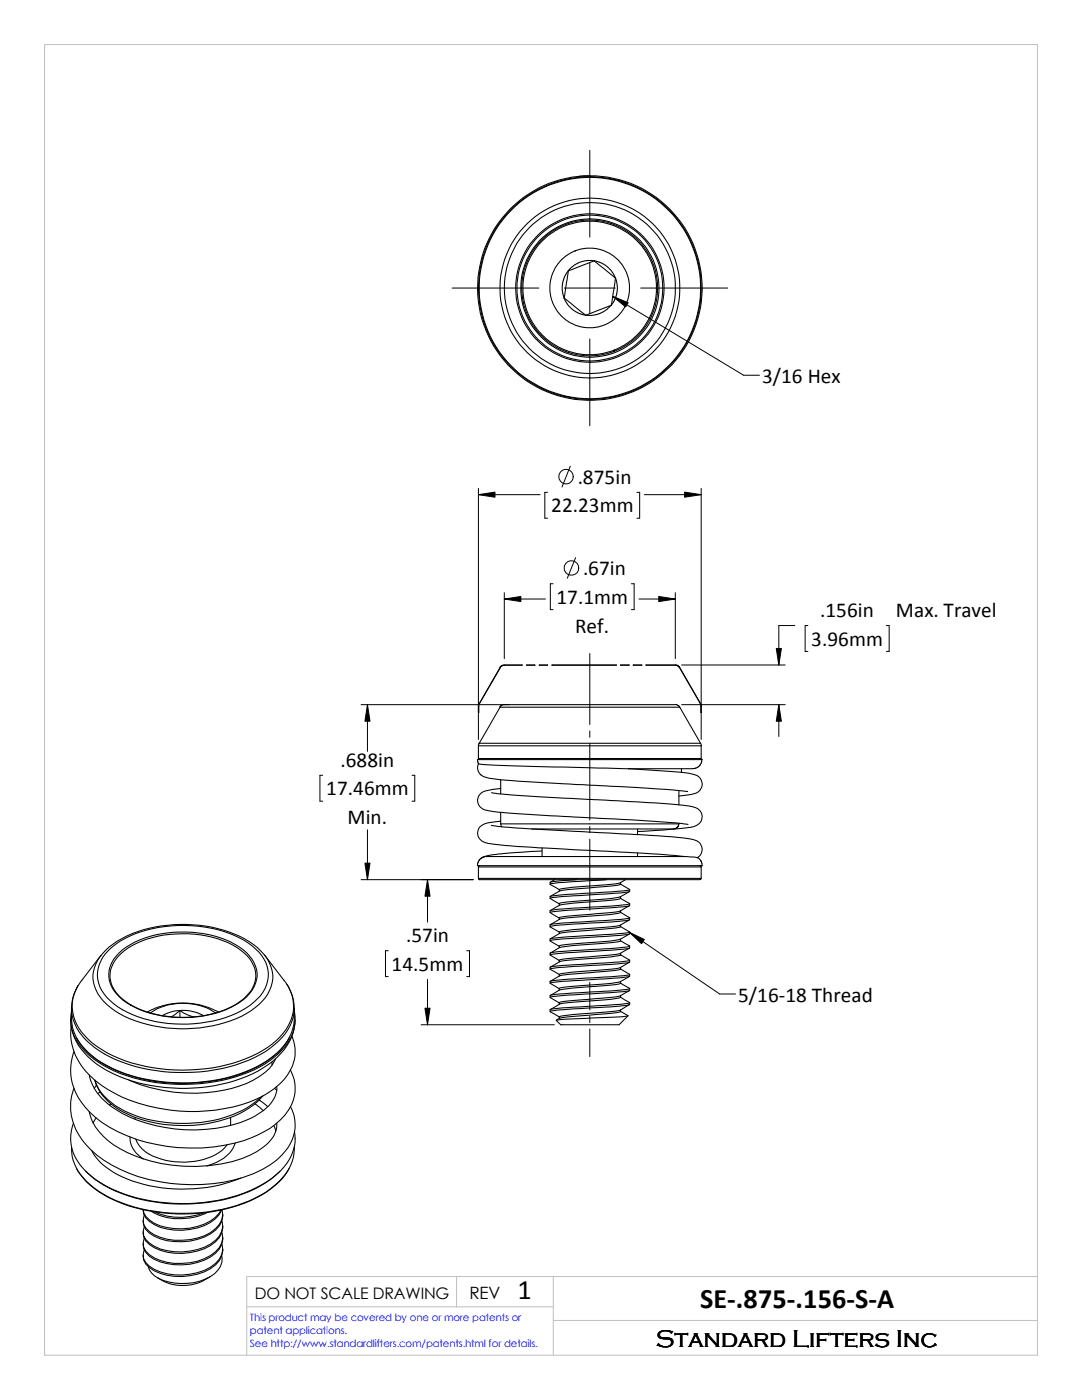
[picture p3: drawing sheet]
<svg xmlns="http://www.w3.org/2000/svg" width="216mm" height="279mm" viewBox="0 0 216 279" stroke-linecap="round" stroke-linejoin="round" font-family="sans-serif">
<path d="M8.9 8.9h198.1v261.6h-198.1zM91.1 254.8v6M110.4 254.8v15.7M207 254.8h-157.8v15.7M49.2 260.8h61.2M110.4 263.5h96.6" fill="none" stroke="#c0c0c0" stroke-width=".2"/>
<g fill="none" stroke="#000" stroke-width=".21">
<path d="M117.7 35.1l-2.2 .1M112.6 59.5l4.3 3.4M112.6 59.5l.6 1.2 1 1 1 .7 1.6 .5M113.4 54.1l-.8 5.4M113.4 54.1l-.8 1.3-.4 1.2v1.3l.4 1.5M118.5 52.1l4.3 3.4M118.5 52l1.6 .5 1.1 .7 .9 1 .7 1.3M118.5 52.1l-5.1 2M118.5 52.1l-1.3-.1-1.6 .4-1 .5-1.2 1.1M122.8 55.5l-.8 5.4M122.8 55.5l.3 1.3v1.4l-.4 1.5-.7 1.2M122 60.9l-.8 .8-1.5 .9-1.3 .3h-1.5"/>
<path d="M122 60.9l-5.1 2M122.6 69.9l-2.9 .8-2.9 .1-1.7-.2-2.6-.8-2.1-1.1-1.5-1.2-1.7-1.8-1-1.4-.8-1.6-.8-2.7-.2-1.6 .1-3 .9-3.1 1.1-2.1 1.1-1.5 1.8-1.7 1.5-1 1.6-.8 2.6-.8 1.7-.2 2.9 .1 3.2 .9 2.5 1.4 1.9 1.6 .8 1 1 1.3 .9 1.8 .8 2.6 .2 1.7-.1 2.9-.9 3.2-1.8 2.9-1.4 1.6-2.3 1.8-1.9 .9M122.6 70.1l2.5-1.3 1.9-1.4 1.6-1.9 1.4-2.3 .9-2.5 .3-3-.2-2.6-.8-2.9-1.3-2.3-1.9-2.3-1.9-1.5-2.9-1.4-2.1-.6-2.7-.2-2.1 .2-2.9 .9-2.3 1.2-2.3 2-1.5 1.8-1.4 3-.6 2.1-.2 2.6 .2 2.2 .9 2.8 1.1 2.2 1.5 1.9 1.8 1.6 2.3 1.4 2.6 .9 2.9 .3 2.7-.2 2.5-.7M100.6 132.8h-.3l-.5 .4-4.2 7.3-.1 1.7v-1.6l.1-.2M100.6 132.8l3.6-.1h-3.7l-.5 .2-4.4 7.5M105.1 132.7l1.6 .1zM107.6 132.7l1.7 .1zM110.2 132.7l12.8 .1zM123.8 132.7l1.7 .1zM126.4 132.7l1.7 .1zM128.9 132.7h6.1l.6 .5-.6-.4zM135.6 133.2l4.3 7.4v1.6l-.1-1.7-4.2-7.2"/>
<path d="M95.5 151.4l.1 .2M95.5 148.8v2.6M95.5 148.8h44.4M95.6 148.3l-.1 .5M95.6 148.3h44.2M98.1 158.2a463.9 463.9 0 0 0 26.3 1.7 114.6 114.6 0 0 1 13.8 1.1 2.03 2.03 0 0 1 1.9 2.1 2.03 2.03 0 0 1-2.1 2l-5.6 .6-5.2 .2M99.9 157.4a6.9 6.9 0 0 0-4.1 1.1 2.01 2.01 0 0 0-.3 2.2 2.01 2.01 0 0 0 2 1.1 306.8 306.8 0 0 0 20.5 1.4l4.9 .2a154.5 154.5 0 0 1 14.4 1.1M99.9 155.6v2.9M125.4 153.4l6.6 .4a27.2 27.2 0 0 1 6.8 .9 1.94 1.94 0 0 1 1.3 2.1 1.94 1.94 0 0 1-1.8 1.7l-2.8 .4M125.4 153.4l-13.1-.3a169.5 169.5 0 0 1-16.8-.7 2.06 2.06 0 0 0 1.8 2.8 178.7 178.7 0 0 0 18.3 1.4l6.5 .3a162.1 162.1 0 0 1 15.1 1.1v-.1M134.7 140.6h-34.4l-.6 .5M134.7 140.6l.6 .2 .3 .3"/>
<path d="M135.5 157.8v2.8M135.6 141.1h-35.8l-4.2 7.2M135.6 141.1l4.2 7.2M136 153.4v.8M139.8 148.3l.1 .5M139.9 151.4l-.1 .2M139.9 148.8v2.6h-44.4M140.1 151.6l-.4 1.1-.6 .5-.8 .2h-12.9M140.1 151.6h-44.8l.2 .8M95.5 175.3l.1 .3h44.1l.2-.3M95.5 175.3h44.4M95.5 173v2.3"/>
<path d="M95.5 173h44.4M95.7 172.8l-.2 .2M98 164.7h.1a288.2 288.2 0 0 0 21.3 1.5 235.7 235.7 0 0 1 18.7 1.3 1.98 1.98 0 0 1 1.9 1.5 1.98 1.98 0 0 1-.9 2.2M99.9 164.4l.2 .6M99.9 163.9l-1.3 .1a3.8 3.8 0 0 0-3.1 1.5 2.21 2.21 0 0 0 2.2 2.9 289.1 289.1 0 0 0 20.7 1.4l13.2 .7 5.1 .4M99.9 164.4h35.6M99.9 162.1v2.3M108.2 169.8a79.9 79.9 0 0 0-11.1 1l-1.1 .6M108.2 165.4v.2M108.2 169.2v1.7M109.8 176.5l1.8 1M109.8 179.3l1.8 1.1"/>
<path d="M110.7 175.6l-.9 .5M111.6 177.5v.3M111.6 177.8l-1.8 1.1M115 175.6l-4.7 .3-.5 .2v.3a35.2 35.2 0 0 1 7.1-.6l4.1-.2M123.8 179.3a65.9 65.9 0 0 1-9.6 1l-2.5 .4M123.8 176.5l-1.1 .2-5.1 .5a28.7 28.7 0 0 0-5.9 .6M123.8 179v.3l1.8 1a35.2 35.2 0 0 1-7.4 .7l-2.5 .2a23.5 23.5 0 0 0-5.9 .6v.3l3.7-.4 7.1-.5a18.4 18.4 0 0 0 5-.5M123.8 176.4l1.8 1.1a15.7 15.7 0 0 1-5 .6l-10.3 .7-.5 .1v.4a35.2 35.2 0 0 1 7.1-.7l3.7-.2a20.1 20.1 0 0 0 5-.5M123.8 176.1v.4M124.8 175.6h-.1a5.7 5.7 0 0 1-3.7 1l-3.4 .2a27.8 27.8 0 0 0-6 .7M125.6 177.9a6.7 6.7 0 0 1-4.6 1.5l-3.4 .3a25.4 25.4 0 0 0-6 .6v.4M125.6 177.5v.4"/>
<path d="M127.2 165.4v1.2M127.2 170.2v.7M135.5 164.4l-.2 .6-.3 .3-.5 .1h-28.4M135.5 164.3v.1M139.1 171.1l.8 .7 .2 1h-44.8v-.6l.3-.6 .5-.4 .6-.3h40.3l2.1 .3M139.7 172.8l.2 .2M139.9 173v2.3M15.6 196.7a9.9 9.9 0 0 0-1.3 6.6 9.5 9.5 0 0 0 4.1 7.4 27.2 27.2 0 0 0 14.9 5.3 32.6 32.6 0 0 0 20.2-4.4 10.5 10.5 0 0 0 5.2-8v-2.4M20.1 190.7a6.5 6.5 0 0 0 .5 9.1 18.7 18.7 0 0 0 11.2 5.1 27.9 27.9 0 0 0 17.4-2.6 9.9 9.9 0 0 0 5.1-6.2 6.9 6.9 0 0 0-1.4-5.4l3.7 4.9a8.1 8.1 0 0 1-.7 11.3 24.4 24.4 0 0 1-13.7 6.2 35.1 35.1 0 0 1-20.8-3 12.8 12.8 0 0 1-6.8-7.5 7.9 7.9 0 0 1 1.7-7zM21.7 189.7a19.9 19.9 0 0 1 12.5-4.9 23.7 23.7 0 0 1 16 3.9 6.8 6.8 0 0 1 3 7.9 11.1 11.1 0 0 1-6.1 5.7 27.1 27.1 0 0 1-22.7-.8 8.7 8.7 0 0 1-5-6.8 6.9 6.9 0 0 1 2.3-5zM23.8 190.2a18.8 18.8 0 0 1 13.3-4.2 18.6 18.6 0 0 1 12.1 4.2 5.6 5.6 0 0 1 0 8.7 19.8 19.8 0 0 1-14.5 4.1 18 18 0 0 1-10.9-4.1 5.6 5.6 0 0 1 0-8.7zM50.5 196.9a5.9 5.9 0 0 0-2.5-7.3 20.6 20.6 0 0 0-14.1-3.1 16.5 16.5 0 0 0-10.4 4.4 5.2 5.2 0 0 0-.9 6.3"/>
<path d="M50.6 196.8a11.7 11.7 0 0 1-8 5.5 23.1 23.1 0 0 1-16.9-2l-.7-.5a7.3 7.3 0 0 1-2.4-2.6M52.9 190.7a16.4 16.4 0 0 0-9.4-5.4 28.1 28.1 0 0 0-19.1 2l-.9 .5a12 12 0 0 0-3.4 3M57.3 196.5a8.5 8.5 0 0 1-1.7 11.2 23.4 23.4 0 0 1-12.6 5.8 34.8 34.8 0 0 1-22.2-3.2 12.1 12.1 0 0 1-6.4-7.7l-.1-1.4M109.8 185l1.8 1M109.8 187.8l1.8 1M109.8 182.2l1.8 1M109.8 190.6l1.8 1.1M109.8 193.5l1.8 1M109.8 196.3l1.8 1M109.8 199.1l1.8 1.1M111.6 186v.3M111.6 194.5v.3"/>
<path d="M111.6 197.3v.3M111.6 180.7l-1.8 1M111.6 183.5l-1.8 1.1M111.6 186.3l-1.8 1.1M111.6 189.1l-1.8 1.1M111.6 191.9l-1.8 1.1M111.6 194.8l-1.8 1M111.6 197.6l-1.8 1.1M123.8 199.1a48.5 48.5 0 0 1-8.5 .8l-3.6 .5M123.8 196.2v.1a65.9 65.9 0 0 1-9.6 .9l-2.5 .4M123.8 193.4l-1.1 .3-5.1 .4a28.7 28.7 0 0 0-5.9 .7M123.8 190.6a48.5 48.5 0 0 1-8.5 .9l-3.6 .4"/>
<path d="M123.8 187.7v.1a65.9 65.9 0 0 1-9.6 .9l-2.5 .4M123.8 185l-1.1 .2-5.1 .5a28.7 28.7 0 0 0-5.9 .6M123.8 182.1a48.5 48.5 0 0 1-8.5 .9l-3.6 .5M123.8 190.5l1.8 1.2-1.9 .3-8 .5a28.7 28.7 0 0 0-5.9 .5v.4a35.2 35.2 0 0 1 7.1-.7l4.8-.2 3.9-.5-.9 .6a5.7 5.7 0 0 1-3.7 .9l-3.4 .3a27.8 27.8 0 0 0-6 .7M123.8 187.5v.2l1.8 1.1a35.2 35.2 0 0 1-7.4 .7l-2.5 .2a23.5 23.5 0 0 0-5.9 .5v.4l2.6-.4 9.3-.5 3.9-.5-.9 .5a5.7 5.7 0 0 1-3.7 1l-3.4 .3a25.4 25.4 0 0 0-6 .6v.4M123.8 199l1.8 1.2-1.9 .2-8 .6a28.7 28.7 0 0 0-5.9 .5v.3a35.2 35.2 0 0 1 7.1-.6l3.7-.2a20.1 20.1 0 0 0 5-.6M123.8 195.9v.3l1.8 1.1a35.2 35.2 0 0 1-7.4 .7l-2.5 .1a23.5 23.5 0 0 0-5.9 .6v.4l3.7-.5 7.1-.4a18.4 18.4 0 0 0 5-.5M123.8 193.1v.3l1.8 1a15.7 15.7 0 0 1-5 .6l-10.3 .7-.5 .1v.4a35.2 35.2 0 0 1 7.1-.6l3.7-.2a20.1 20.1 0 0 0 5-.6M123.8 184.9l1.8 1.1M123.8 182.1l1.8 1M123.8 181.8v.3M123.8 184.6v.4"/>
<path d="M123.8 190.2v.4M123.8 198.7v.4M125.6 186a15.7 15.7 0 0 1-5 .5l-10.3 .7-.5 .2v.3a35.2 35.2 0 0 1 7.1-.6l3.7-.2a20.1 20.1 0 0 0 5-.5M125.6 183.1l-.2 .2-1.7 .2-8 .5a28.7 28.7 0 0 0-5.9 .6M125.6 197.7l-.9 .5a5.7 5.7 0 0 1-3.7 .9l-3.4 .3a25.4 25.4 0 0 0-6 .7v.3M125.6 194.9a6.7 6.7 0 0 1-4.6 1.4l-3.4 .3a25.4 25.4 0 0 0-6 .7M125.6 186.4a6.7 6.7 0 0 1-4.6 1.5l-3.4 .2a25.4 25.4 0 0 0-6 .7v.3M125.6 183.6l-.9 .5a5.7 5.7 0 0 1-3.7 .9l-3.4 .3a27.8 27.8 0 0 0-6 .7M125.6 180.8l-.9 .5a5.7 5.7 0 0 1-3.7 .9l-3.4 .3a25.4 25.4 0 0 0-6 .7v.3M125.6 183.5a33.9 33.9 0 0 1-7.4 .7l-2.5 .2a23.5 23.5 0 0 0-5.9 .6v-.4M125.6 180.3v.4M125.6 183.2v.3"/>
<path d="M125.6 186v.4M125.6 188.8v.4M125.6 191.6v.4M125.6 194.5v.3M125.6 197.3v.4M14.1 203.6v.4M14.2 204.8a11.9 11.9 0 0 0 5 11 31.8 31.8 0 0 0 22 5.9 24.7 24.7 0 0 0 13.4-4.4 9.2 9.2 0 0 0 4.2-8.9l-.5-1.6M14.3 201.9a8.7 8.7 0 0 0 2.7 8 24.7 24.7 0 0 0 13.9 6.1 34.6 34.6 0 0 0 22-3.7 12.8 12.8 0 0 0 5.7-6.9 7.5 7.5 0 0 0 .1-3.5M14.8 209.9a10.7 10.7 0 0 0 2.2 11 24.2 24.2 0 0 0 14.2 7.5 33.4 33.4 0 0 0 20.1-1.8 12.8 12.8 0 0 0 7.2-7 7.7 7.7 0 0 0-.5-6.1M14.8 217.2a11.1 11.1 0 0 0 3.4 12.3 28.8 28.8 0 0 0 17.9 6.8 30.9 30.9 0 0 0 16.3-2.9 11.4 11.4 0 0 0 6.3-7.3 7.6 7.6 0 0 0-.7-5.2M15.3 207.2a17.4 17.4 0 0 0 10.3 7.3 35.8 35.8 0 0 0 25.1-1.3 15.5 15.5 0 0 0 7-6M17.8 214.5a10 10 0 0 0 4.6 6.4 30.4 30.4 0 0 0 22.6 3.9 15.3 15.3 0 0 0 9.1-4.6 4.7 4.7 0 0 0 1.1-3.4"/>
<path d="M18.9 215.6a11.2 11.2 0 0 0 6.7 6.8 27.5 27.5 0 0 0 23.2-.7 12.4 12.4 0 0 0 3.7-3M19 215.6a10.6 10.6 0 0 0 5.9 6.1 28.1 28.1 0 0 0 24.4-.6l1.7-1.2 1-.9M19.3 216.5l-.5 .7M20 217.9l-.5 .3M29.4 201.9l2.9-1.2 2-.4 2.2-.1 2.2 .1 1.8 .4 1.4 .5 1.7 .8M30 202.1a11.9 11.9 0 0 1 13 0M35.9 201.7a8.1 8.1 0 0 1 4.7 1M35.9 201.7l-1.4 .1-2.1 .9M35.9 201.7l-1.7 1.2M35.9 201.7l.8 .5 1.9 .7M35.9 201.7v1.3M51.7 219.5l1.7 1.4"/>
<path d="M54.3 211.9v.7M54.8 217.2l.4 .4M54.9 211.3v.2a8.4 8.4 0 0 1-4.4 4.1 29.5 29.5 0 0 1-20.4 1.5l-2.2-.6-2.2-.9M58.9 203.9a11.9 11.9 0 0 1-6.4 9.2 32.6 32.6 0 0 1-22.2 3.6 24.2 24.2 0 0 1-12.7-5.8 10.4 10.4 0 0 1-3.5-6.8M58.9 203.6v.2M109.8 201.9l1.8 1M111 203.6l1-.1 11.6-.6 1.7-.2-1.8 1.8h-11.6l-.9-.8M111.6 202.9v.3M111.6 200.4l-1.8 1.1M111.6 203.2l-.6 .4M123.8 201.9l-1.1 .2-5.1 .5a28.7 28.7 0 0 0-5.9 .6M123.8 201.8l1.5 .9"/>
<path d="M123.8 201.5v.4M125.6 200.5l-.9 .5a5.7 5.7 0 0 1-3.7 1l-3.4 .2a27.8 27.8 0 0 0-6 .7M125.6 200.1v.3M14.3 228.9a9.9 9.9 0 0 0 4.5 8.2 30.1 30.1 0 0 0 18.2 5 30 30 0 0 0 16.9-4.8 10.1 10.1 0 0 0 4.8-8v-.4M14.6 224.2a8.7 8.7 0 0 0 2.8 9.8 26.1 26.1 0 0 0 14.3 5.9 35.4 35.4 0 0 0 19.5-2.9 12.9 12.9 0 0 0 7.6-8.2l.1-.9-.1-2.1M15.3 233.3a16.9 16.9 0 0 0 9.4 7 35.6 35.6 0 0 0 26.4-1.2 15.1 15.1 0 0 0 6.6-5.8M17.1 233.7a23 23 0 0 0 12.6 6 34.5 34.5 0 0 0 22.2-3 16.7 16.7 0 0 0 4-3M17.8 221.9a9.4 9.4 0 0 0 3.7 5.7 27.8 27.8 0 0 0 17.7 5.2 23.6 23.6 0 0 0 13-3.6 5.5 5.5 0 0 0 3-5M18.3 229.7a11.4 11.4 0 0 0 6 5.1 31.2 31.2 0 0 0 23.7 .3M19.2 223.1l-.7 1M22.1 220.3l-.3 .2M26 226.9a4.9 4.9 0 0 0 2.6 4.4"/>
<path d="M27 223v.4M27.1 227.3a6.7 6.7 0 0 0 5 4 14.2 14.2 0 0 0 12.2-1.7l1-1.1M46 223v1.6M46.9 228.1a7.7 7.7 0 0 1-5.6 4.6M50.8 220.3l1.7 1.4M54.7 224.6l.3 1.2M28.6 241.4a2.49 2.49 0 0 0 1.2 2.4 11.2 11.2 0 0 0 9.6 1.3 7.1 7.1 0 0 0 4.8-3.6M28.6 241.4a3.4 3.4 0 0 0 2.2 2.7 12.1 12.1 0 0 0 12.2-1.2l1.1-1.4M30.2 241.8a11.8 11.8 0 0 0 11.2 .1M30.8 241.9a12.5 12.5 0 0 0 9.8 .2M41.9 254.8a9.2 9.2 0 0 1-10.4 .2M44.2 248.3a3.2 3.2 0 0 1-1.2 3.8 11.7 11.7 0 0 1-13.2 .6 2.49 2.49 0 0 1-1-3.3"/>
<path d="M44.2 246a3.2 3.2 0 0 1-1.2 3.8 11.8 11.8 0 0 1-13.2 .6 2.56 2.56 0 0 1-1-3.3M44.2 243.7a3.2 3.2 0 0 1-1.2 3.8 11.7 11.7 0 0 1-9.7 2.1 6.4 6.4 0 0 1-4.6-3l-.1-.9 .2-.9M44.2 250.7a3.8 3.8 0 0 1-2.2 4.1 11.4 11.4 0 0 1-11.1-.1 3 3 0 0 1-1.3-1.9M44.3 241.5a3.2 3.2 0 0 1-1.3 3.7 11.5 11.5 0 0 1-9.7 2.1 7.2 7.2 0 0 1-4.2-2.2 2.44 2.44 0 0 1-.3-2.6M44.4 249.6a4 4 0 0 1-2.4 3.6 11.9 11.9 0 0 1-12.2-.2 2.65 2.65 0 0 1-1.2-2.6M44.4 247.3a3.5 3.5 0 0 1-1.4 2.8 11.8 11.8 0 0 1-13.2 .6 2.65 2.65 0 0 1-1.2-2.5M44.4 245a4 4 0 0 1-2.4 3.6 11.9 11.9 0 0 1-12.2-.2 2.65 2.65 0 0 1-1.2-2.6M44.4 242.7a3.5 3.5 0 0 1-1.4 2.8 11.8 11.8 0 0 1-13.2 .6 2.65 2.65 0 0 1-1.2-2.6M44.4 242.4v.3M44.4 244.7v.3M44.4 247v.3M44.4 249.3v.3"/>
<circle cx="117.7" cy="57.5" r="7.9"/>
<circle cx="117.7" cy="57.5" r="17.1"/>
<circle cx="117.7" cy="57.5" r="18"/>
<circle cx="117.7" cy="57.5" r="13.8"/>
<circle cx="117.7" cy="57.5" r="22.4"/>
<circle cx="117.7" cy="57.5" r="22.1"/>
<circle cx="117.7" cy="57.5" r="22.2"/>
<circle cx="117.7" cy="57.5" r="14.6"/>
<circle cx="117.7" cy="57.5" r="14.8"/>
</g>
<g fill="none" stroke="#000" stroke-width=".2">
<path d="M117.7 30v17.3M90.2 57.5h17.3M112.6 57.5h10.2M117.7 52.4v10.2M122.3 59.1l3 1.3-.5 .9zM122.3 59.1l26.1 15.8h3.2M127.8 57.5h17.4M117.7 67.6v17.4M95.5 98.7l3.3-.5v1zM95.5 98.7h12.3M95.5 97.5v50.1M109.3 98.3h-.6v5.1h.6"/>
<path d="M113.8 93l-1.7 4.2M127.1 98.3h.5v5.1h-.5M128.6 98.7h11.3M136.6 98.2l3.3 .5-3.3 .5zM139.9 97.5v50.1M100.6 119.5l3.3-.5v1.1zM100.6 118.3v13.1M100.6 119.5h8.2M110.4 116.5h-.6v5.2h.6M114.9 111.3l-1.7 4.1M126 116.5h.5v5.2h-.5M127.5 119.5h7.2"/>
<path d="M131.4 119l3.3 .5-3.3 .6zM134.7 118.3v13.1M117.7 130.4v14.2M136 132.7h20.7M154.9 129.4h1l-.5 3.3zM158.6 124.8h-3.2v7.9M161.2 124.8h-.5v5.2h.5M176.9 124.8h.5v5.2h-.5M64.4 154.7h-.6v5.2h.6M72.1 140.6h29.5M73.3 140.6l.5 3.3h-1zM73.3 140.6v9.3"/>
<path d="M82.2 154.7h.6v5.2h-.6M117.7 145.9v1.3M117.7 148.4v15.3M136 140.6h20.7M155.4 140.6l.5 3.3h-1zM155.4 140.6v6.4M72.1 175.6h22.3M72.8 172.3h1l-.5 3.3zM73.3 165.6v10M85.3 175.6l.5 3.3h-1zM85.3 175.6v8.4M117.7 164.9v1.3"/>
<path d="M117.7 167.5v14.2M77.5 189.7h-.6v5.2h.6M85.3 195.5v9M93.1 189.7h.6v5.2h-.6M117.7 196v5.5M125.6 186.1l3 1.4-.6 .8zM125.6 186.1l18 12.3h3.2M84 204.5h26.6M84.8 201.2h1l-.5 3.3zM117.7 202.8v1.3M117.7 205.4v5.5"/>
<circle cx="112.9" cy="95.1" r="1.45"/>
<circle cx="114" cy="113.3" r="1.45"/>
</g>
<path d="M122.3 59.1l3 1.3-.5 .9zM95.5 98.7l3.3-.5v1zM136.6 98.2l3.3 .5-3.3 .5zM100.6 119.5l3.3-.5v1.1zM131.4 119l3.3 .5-3.3 .6zM154.9 129.4h1l-.5 3.3zM73.3 140.6l.5 3.3h-1zM155.4 140.6l.5 3.3h-1zM72.8 172.3h1l-.5 3.3zM85.3 175.6l.5 3.3h-1zM125.6 186.1l3 1.4-.6 .8zM84.8 201.2h1l-.5 3.3z" fill="#000"/>
<g font-size="5.6">
<text x="103.3" y="259.2">1</text>
<text x="139.7" y="261.1">SE-.875-.156-S-A</text>
</g>
<text font-size="4.9" x="130.9" y="268.7">Standard Lifters Inc</text>
<g font-size="4.2">
<text x="152.1" y="76.4">3/16 Hex</text>
<text x="115.3" y="96.6">.875in</text>
<text x="110" y="102.3">22.23mm</text>
<text x="116.3" y="114.8">.67in</text>
<text x="111" y="120.5">17.1mm</text>
<text x="163.7" y="123.1">.156in</text>
<text x="178.8" y="123.1">Max. Travel</text>
<text x="114.8" y="126.2">Ref.</text>
<text x="161.9" y="128.9">3.96mm</text>
<text x="67.9" y="153">.688in</text>
<text x="65.1" y="158.8">17.46mm</text>
<text x="69.3" y="164.5">Min.</text>
<text x="81" y="188">.57in</text>
<text x="78.1" y="193.8">14.5mm</text>
<text x="147.3" y="199.9">5/16-18 Thread</text>
</g>
<text font-size="3.4" x="93.7" y="259.2">REV</text>
<text font-size="3.2" x="50.8" y="259.2">DO NOT SCALE DRAWING</text>
<g font-size="2" fill="#00f">
<text x="49.9" y="263.7">This product may be covered by one or more patents or</text>
<text x="49.9" y="266.2">patent applications.</text>
<text x="49.9" y="268.7">See http://www.standardlifters.com/patents.html for details.</text>
</g>
</svg>
